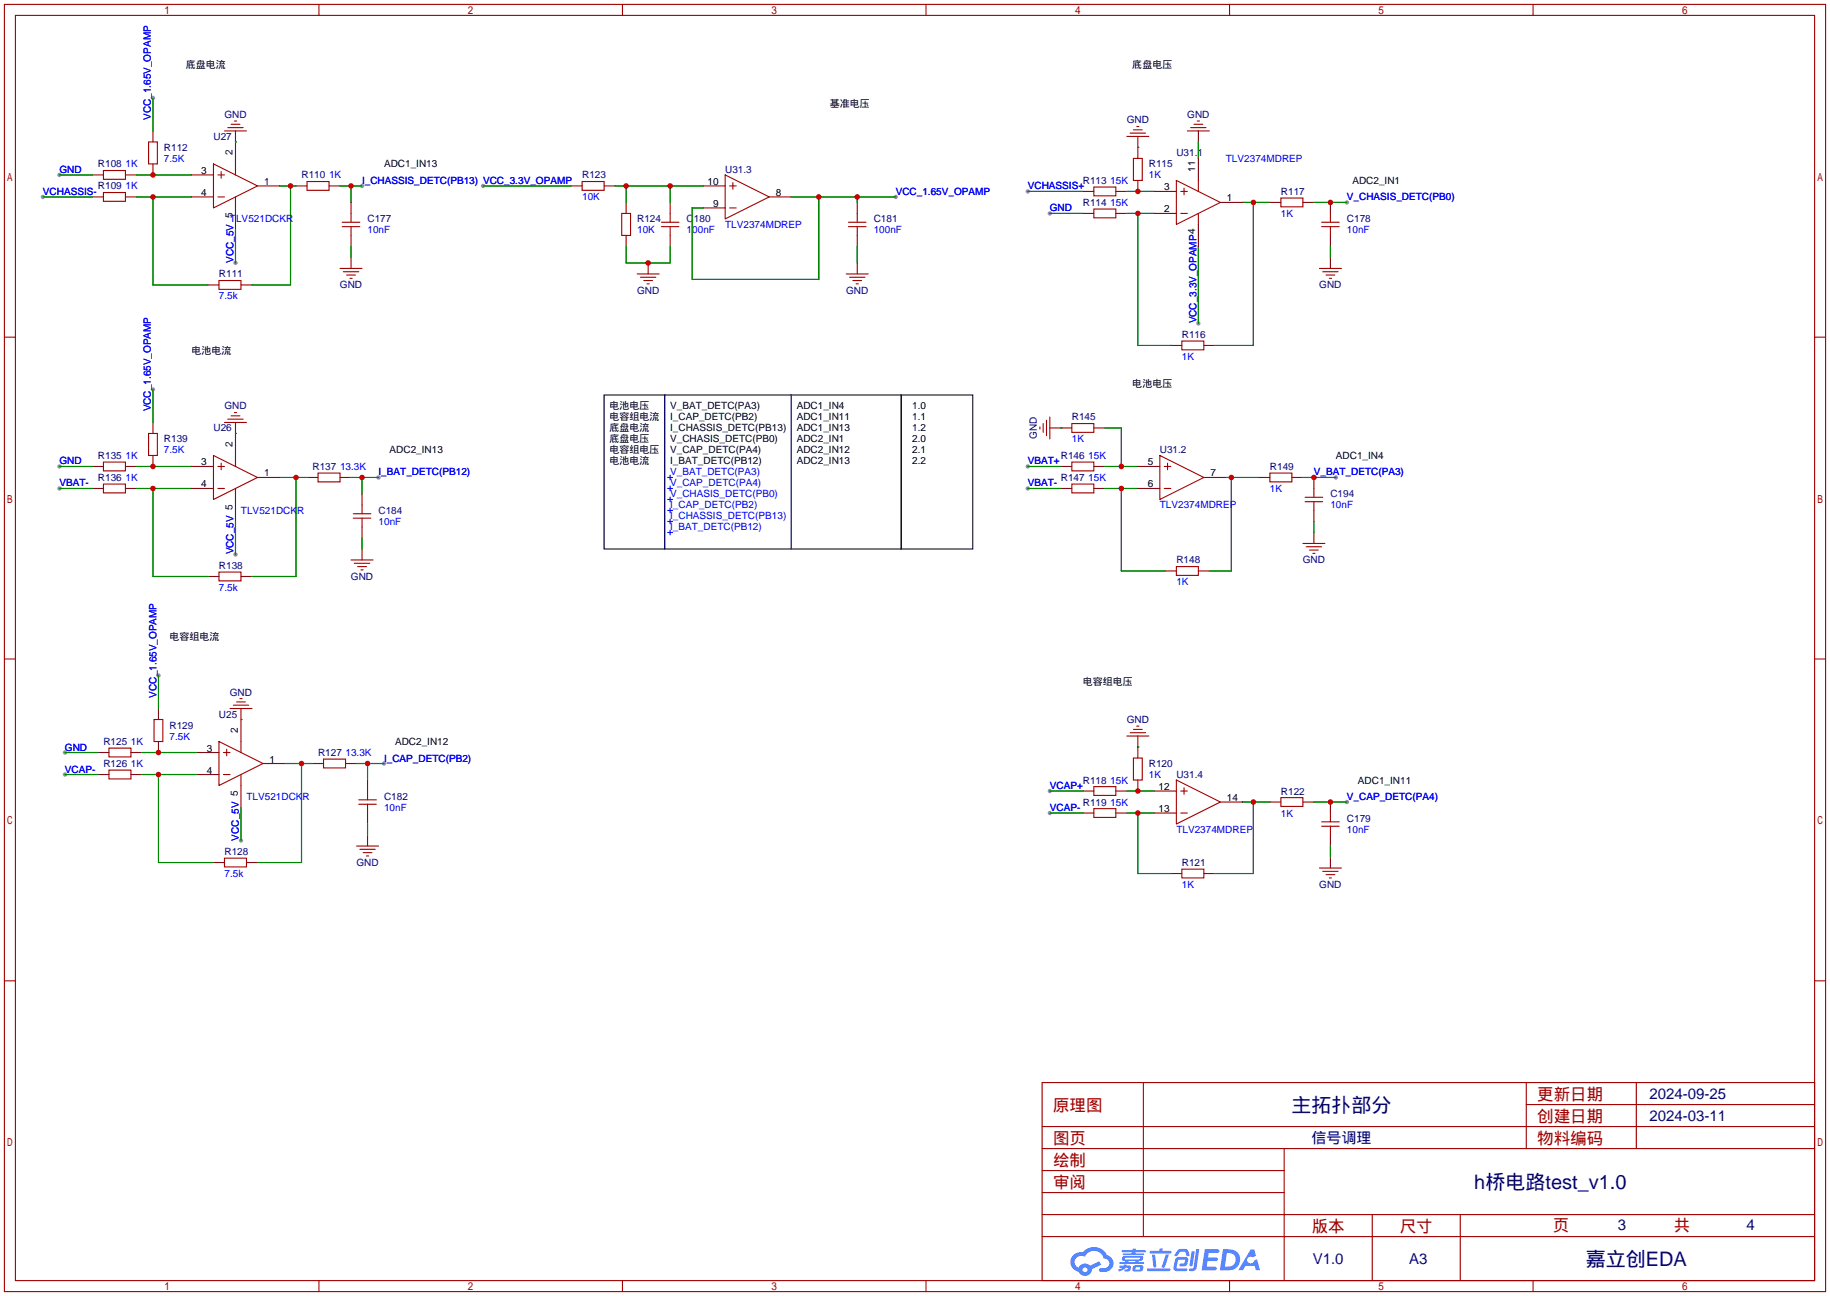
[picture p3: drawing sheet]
<svg xmlns="http://www.w3.org/2000/svg" width="422mm" height="299mm" viewBox="0 0 422 299" stroke-linecap="round" stroke-linejoin="round" font-family="sans-serif">
<g fill="#999">
<circle cx="83.6" cy="42.9" r=".51"/>
<circle cx="35.3" cy="22.6" r=".51"/>
<circle cx="310.9" cy="46.7" r=".51"/>
<circle cx="310.9" cy="185.2" r=".51"/>
<circle cx="111.5" cy="42.9" r=".51"/>
<circle cx="88.6" cy="176.3" r=".51"/>
<circle cx="36.6" cy="156" r=".51"/>
<circle cx="87.4" cy="110.2" r=".51"/>
<circle cx="35.3" cy="89.9" r=".51"/>
<circle cx="13.7" cy="40.4" r=".51"/>
<circle cx="9.9" cy="45.5" r=".51"/>
<circle cx="237.2" cy="107.7" r=".51"/>
<circle cx="237.2" cy="112.8" r=".51"/>
<circle cx="308.4" cy="110.2" r=".51"/>
<circle cx="54.4" cy="60.7" r=".51"/>
<circle cx="54.4" cy="128" r=".51"/>
<circle cx="55.6" cy="194.1" r=".51"/>
<circle cx="206.8" cy="45.5" r=".51"/>
<circle cx="242.3" cy="182.6" r=".51"/>
<circle cx="242.3" cy="187.7" r=".51"/>
<circle cx="237.2" cy="44.2" r=".51"/>
<circle cx="242.3" cy="49.3" r=".51"/>
<circle cx="15" cy="173.7" r=".51"/>
<circle cx="15" cy="178.8" r=".51"/>
<circle cx="13.7" cy="107.7" r=".51"/>
<circle cx="13.7" cy="112.8" r=".51"/>
<circle cx="276.6" cy="74.7" r=".51"/>
</g>
<g fill="none" stroke="#a10000" stroke-width=".25">
<path d="M1 1h420.4v297.2h-420.4zM3.6 3.6h415.2v292.1h-415.2zM73.6 1v2.6M143.7 1v2.6M213.7 1v2.6M283.8 1v2.6M353.9 1v2.6M1 77.9h2.6M418.8 77.9h2.6M1 152.1h2.6M418.8 152.1h2.6M1 226.4h2.6"/>
<path d="M418.8 226.4h2.6M240.5 249.9h178.3v45.8h-178.3zM263.9 249.9v35.6M352.3 249.9v15.3M352.3 255h66.5M377.7 249.9v15.3M240.5 270.3h55.9M240.5 265.2h178.3M240.5 275.3h55.9M240.5 260.1h178.3M296.4 265.2v30.5M73.6 295.7v2.5"/>
<path d="M143.7 295.7v2.5M213.7 295.7v2.5M240.5 285.5h178.3M240.5 280.4h178.3M283.8 295.7v2.5M316.7 280.4v15.3M337.1 280.4v15.3M353.9 295.7v2.5"/>
</g>
<g fill="#5487ff">
<path d="M278.1 288.4h2.7a.48 .48 0 0 1 .7 .4 .48 .48 0 0 1-.7 .5h-1.8l-.2 1h1.9a.43 .43 0 0 1 .4 .5 .43 .43 0 0 1-.5 .4h-1.9l-.2 1.2h1.7a.45 .45 0 0 1 .6 .2 .45 .45 0 0 1-.2 .6l-3.2 .1z"/>
<path d="M288.7 288.5h.8l.4 1.4-.7 .4a.84 .84 0 0 0-1.2 .2 .84 .84 0 0 0 .3 1.2 .84 .84 0 0 0 1.1-.4l.1-.3 .6-.3 .7 2.5h-.9l-.3-1h-2.1l-.6 1h-1.1z"/>
<path d="M275.1 288.9h.7l-.5 3.2a.36 .36 0 0 1-.4 .3 .36 .36 0 0 1-.3-.4z"/>
<path d="M276.1 288.4h.7l-.6 4.3a1.13 1.13 0 0 1-1.8 .6l.2-.4 .7-.1 .2-.2z"/>
<path d="M271.8 288.7l.6-.3 1-.1a.77 .77 0 0 1 .9 .6l.3 .9-.2 .2h-.5l-.3-.9-.2-.1h-1l-.7 1h-.6z"/>
<path d="M271.4 290.5l.5-.3h1.7a.81 .81 0 0 1 .7 .5 .81 .81 0 0 1-.2 .9 .81 .81 0 0 1-.9 .8h-.7a.32 .32 0 0 1-.3-.4 .32 .32 0 0 1 .4-.3h.7l.3-.9-1.7 .1-.3 1.9h2.2a.32 .32 0 0 1 .3 .4 .32 .32 0 0 1-.4 .3h-2.3l-.4-.4-.1-.5z"/>
<path d="M264.8 292.8h5a.33 .33 0 0 1 .4 .4 .33 .33 0 0 1-.4 .3h-4.9l-.1-.2z"/>
<path d="M269.1 289.6h.7l-.6 2.1a.98 .98 0 0 1-.8 1l-.3-.3z"/>
<path d="M265.9 289.7h.7l.3 2.6a.34 .34 0 0 1-.3 .3 .34 .34 0 0 1-.4-.2z"/>
<path d="M265.4 288.8h2.2l.2-.6h.6l-.1 .6h1.8a.32 .32 0 0 1 .3 .3 .32 .32 0 0 1-.4 .3h-4.5l-.1-.1z"/>
<path d="M258.4 292.2h.9l.1-.2h.7l-.1 .2h.9l.1 .2-.1 .9-1.3 .2v-.4h.6l.1-.4a.68 .68 0 0 0-.9 .4l-1.1 .5-.2-.5 1-.4h-.8z"/>
<path d="M259 288.6h2.4l.1-.3h.7l-.1 .3h2.2l.3 .3-.3 .2h-2.2l-.1 .3h1.8l.2 .2-.2 .2h-4.5l-.1-.4h2l.1-.3h-2.3l-.1-.1z"/>
<path d="M282.3 288.4l-.7 4.9h1.6a2.5 2.5 0 0 0 3.1-2.5 2.5 2.5 0 0 0-3.1-2.4zM283.2 289.3a1.65 1.65 0 0 1 2 1.7 1.65 1.65 0 0 1-2.2 1.4h-.3z"/>
<path d="M259.1 290.2l-.1 .7 .6 .2 .1 .3h-1.3l.1 .4h5.4l.2-.2-.2-.2h-1.2l.2-.3a.7 .7 0 0 0 .8-.2 .7 .7 0 0 0 0-.9h-4.1zM259.7 290.4l3.5 .1-.2 .3h-3.2zM260.4 291.1h1.7l-.2 .3h-1.4z"/>
<path d="M261.6 292.3a1.05 1.05 0 0 0-.1 1.2 2.91 2.91 0 0 0 2.2-.2 .98 .98 0 0 0 0-1.1l-1.6-.1zM262.2 292.6h.8l.1 .3-.2 .2h-.8z"/>
<path d="M247.8 289.7a2.23 2.23 0 0 0-.6 2.3 2.23 2.23 0 0 0 1.8 1.6 1.58 1.58 0 0 0 1.7 1 1.58 1.58 0 0 0 1.3-1.6l2.2-1-.5-.8-2.1 1a1.65 1.65 0 0 0-2.6 .5 1.47 1.47 0 0 1-.8-2.1 1.47 1.47 0 0 1 2.2-.4 2.3 2.3 0 0 1 2.3-1.4 2.3 2.3 0 0 1 2.1 1.8 1.12 1.12 0 0 1 1.3 1 1.12 1.12 0 0 1-1.2 1.2h-.7a.45 .45 0 0 0-.5 .3 .45 .45 0 0 0 .4 .6 2.21 2.21 0 0 0 2.2-.6 2.21 2.21 0 0 0 .5-2.3 2.13 2.13 0 0 0-1.3-1 3.3 3.3 0 0 0-5.5-.7l-1.2 .1zM249.9 293.2a.57 .57 0 0 1 1.1 0 .57 .57 0 0 1-1.1 0z"/>
</g>
<g fill="none" stroke="#a10000" stroke-width=".25">
<path d="M23.9 39.4h5.1v2h-5.1zM34.3 32.8h2v5h-2zM49.3 37.8l10.1 5.1-10.1 5.1zM51.1 39.6v1.5M51.8 30.2h5.1M52.6 29.5h3.5M53.3 28.7h2.1M54.1 27.9h.5M54.4 37.8v2.6M260.1 31.5h5.1M260.9 30.7h3.5M261.6 36.6h2.1v5.1h-2.1z"/>
<path d="M261.6 30h2.1M262.4 29.2h.5M274.1 30.2h5M274.8 29.5h3.6M275.6 28.7h2M276.4 27.9h.5M23.9 44.5h5.1v2h-5.1zM50.3 45.5h1.5M50.3 40.4h1.5M54.4 45.5v2.5M70.9 41.9h5v2h-5zM79 52.3h4.1"/>
<path d="M79 51.3h4.1M81 49.3v2M81 52.3v2.1M134.4 41.9h5v2h-5zM143.5 49.3h2v5.1h-2zM152.7 52.3h4M152.7 51.3h4M154.7 49.3v2M154.7 52.3v2.1M167.4 40.4l10.1 5.1-10.1 5zM168.4 48h1.5M168.4 42.9h1.5"/>
<path d="M169.2 42.2v1.5M195.8 52.3h4.1M195.8 51.3h4.1M197.9 49.3v2M197.9 52.3v2.1M252.5 43.2h5.1v2h-5.1zM252.5 48.3h5.1v2h-5.1zM271.5 41.7l10.2 5-10.2 5.1zM272.5 49.3h1.6M272.5 44.2h1.6M273.3 43.4v1.6M276.6 41.7v2.5"/>
<path d="M276.6 49.3v2.5M295.7 45.7h5v2.1h-5zM305.1 52.3h4M305.1 51.3h4M307.1 49.3v2M307.1 52.3v2.1M50.5 64.8h5.1v2h-5.1zM78.5 62h5.1M79.2 62.7h3.6M80 63.5h2M80.8 64.3h.5M147.1 63.2h5"/>
<path d="M147.8 64h3.6M148.6 64.8h2M149.4 65.5h.5M195.3 63.2h5.1M196.1 64h3.5M196.8 64.8h2.1M197.6 65.5h.5M272.8 78.7h5.1v2.1h-5.1zM304.5 62h5.1M305.3 62.7h3.6M306.1 63.5h2M306.8 64.3h.5"/>
<path d="M51.8 97.5h5.1M52.6 96.8h3.5M53.3 96h2.1M54.1 95.2h.5M240 98.6v.5M240.8 97.8v2M241.6 97v3.6M242.3 96.3v5M247.4 97.8h5.1v2h-5.1zM23.9 106.7h5.1v2h-5.1zM23.9 111.8h5.1v2h-5.1zM34.3 100.1h2v5.1h-2z"/>
<path d="M49.3 105.2l10.1 5-10.1 5.1zM50.3 112.8h1.5M50.3 107.7h1.5M51.1 106.9v1.6M54.4 105.2v2.5M54.4 112.8v2.5M73.4 109.2h5.1v2.1h-5.1zM81.5 119.6h4.1M81.5 118.6h4.1M83.6 116.6v2M83.6 119.6v2.1M247.4 106.7h5.1v2h-5.1z"/>
<path d="M247.4 111.8h5.1v2h-5.1zM267.7 105.2l10.2 5-10.2 5.1zM268.7 112.8h1.6M268.7 107.7h1.6M269.5 106.9v1.6M293.1 109.2h5.1v2.1h-5.1zM301.2 115.8h4.1M301.2 114.8h4.1M303.3 112.8v2M303.3 115.8v2.1M50.5 132.1h5.1v2h-5.1zM81 129.3h5.1"/>
<path d="M81.8 130h3.5M82.5 130.8h2.1M83.3 131.6h.5M271.5 130.8h5.1v2h-5.1zM300.7 125.5h5.1M301.5 126.2h3.6M302.3 127h2M303 127.8h.5M25.1 172.7h5.1v2.1h-5.1zM25.1 177.8h5.1v2h-5.1zM35.6 166.1h2v5.1h-2zM50.5 171.2l10.2 5.1-10.2 5.1z"/>
<path d="M51.6 178.8h1.5M51.6 173.7h1.5M52.3 173v1.5M53.1 163.6h5.1M53.8 162.8h3.6M54.6 162.1h2M55.4 161.3h.5M55.6 171.2v2.5M55.6 178.8v2.6M74.7 175.3h5.1v2h-5.1zM260.1 169.9h5.1M260.9 169.2h3.5"/>
<path d="M261.6 175h2.1v5.1h-2.1zM261.6 168.4h2.1M262.4 167.6h.5M51.8 198.1h5.1v2.1h-5.1zM82.3 195.3h5.1M82.8 185.7h4.1M82.8 184.7h4.1M83.1 196.1h3.5M83.8 196.8h2.1M84.6 197.6h.5M84.8 182.6v2.1M84.8 185.7v2"/>
<path d="M252.5 181.6h5.1v2h-5.1zM252.5 186.7h5.1v2h-5.1zM271.5 180.1l10.2 5.1-10.2 5zM272.5 187.7h1.6M272.5 182.6h1.6M273.3 181.9v1.5M295.7 184.1h5v2.1h-5zM305.1 190.8h4M305.1 189.7h4M307.1 187.7v2M307.1 190.8v2M272.8 200.7h5.1v2h-5.1z"/>
<path d="M304.5 200.4h5.1M305.3 201.2h3.6M306.1 201.9h2M306.8 202.7h.5"/>
</g>
<g fill="none" stroke="#870000" stroke-width=".25">
<path d="M35.3 30.2v2.6M35.3 37.8v2.6M54.4 30.2v7.6M262.6 31.5v5.1M276.6 30.2v2.6M276.6 36.6v5.1M21.3 40.4h2.6M21.3 45.5h2.6M29 40.4h2.5M29 45.5h2.5M44.2 40.4h5.1M44.2 45.5h5.1"/>
<path d="M54.4 48v5.1M59.4 42.9h5.1M68.3 42.9h2.6M75.9 42.9h2.6M81 46.7v2.6M81 54.4v2.5M81 59.4v2.6M131.8 42.9h2.6M139.4 42.9h2.6M144.5 46.7v2.6M144.5 54.4v2.5M154.7 46.7v2.6"/>
<path d="M154.7 54.4v2.5M162.3 42.9h5.1M162.3 48h5.1M177.5 45.5h5.1M197.9 46.7v2.6M197.9 54.4v2.5M249.9 44.2h2.6M249.9 49.3h2.6M257.6 44.2h2.5M257.6 49.3h2.5M262.6 41.7v2.5M266.4 44.2h5.1"/>
<path d="M266.4 49.3h5.1M276.6 51.8v5.1M281.7 46.7h5.1M293.1 46.7h2.6M300.7 46.7h2.6M307.1 46.7v2.6M307.1 54.4v2.5M307.1 59.4v2.6M48 65.8h2.5M55.6 65.8h2.6M149.6 60.7v2.5M197.9 60.7v2.5"/>
<path d="M270.3 79.8h2.5M277.9 79.8h2.5M35.3 97.5v2.6M54.4 97.5v7.7M242.3 98.8h5.1M252.5 98.8h2.5M21.3 107.7h2.6M21.3 112.8h2.6M29 107.7h2.5M29 112.8h2.5M35.3 105.2v2.5M44.2 107.7h5.1"/>
<path d="M44.2 112.8h5.1M54.4 115.3v5.1M59.4 110.2h5.1M70.9 110.2h2.5M78.5 110.2h2.5M83.6 114v2.6M244.9 107.7h2.5M244.9 112.8h2.5M252.5 107.7h2.5M252.5 112.8h2.5M262.6 107.7h5.1M262.6 112.8h5.1"/>
<path d="M277.9 110.2h5.1M290.6 110.2h2.5M298.2 110.2h2.5M303.3 110.2v2.6M303.3 117.9v2.5M48 133.1h2.5M55.6 133.1h2.6M83.6 121.7v2.5M83.6 126.7v2.6M269 131.8h2.5M276.6 131.8h2.5M303.3 122.9v2.6"/>
<path d="M22.6 173.7h2.5M22.6 178.8h2.5M30.2 173.7h2.6M30.2 178.8h2.6M36.6 163.6v2.5M36.6 171.2v2.5M45.5 173.7h5M45.5 178.8h5M55.6 163.6v7.6M60.7 176.3h5.1M72.1 176.3h2.6M79.8 176.3h2.5"/>
<path d="M262.6 169.9v5.1M49.3 199.1h2.5M55.6 181.4v5M56.9 199.1h2.5M84.8 180.1v2.5M84.8 187.7v2.5M84.8 192.8v2.5M249.9 182.6h2.6M249.9 187.7h2.6M257.6 182.6h2.5M257.6 187.7h2.5M262.6 180.1v2.5"/>
<path d="M266.4 182.6h5.1M266.4 187.7h5.1M281.7 185.2h5.1M293.1 185.2h2.6M300.7 185.2h2.6M307.1 185.2v2.5M307.1 192.8v2.5M307.1 197.9v2.5M270.3 201.7h2.5M277.9 201.7h2.5"/>
</g>
<g fill="none" stroke="#008700" stroke-width=".25">
<path d="M35.3 22.6v7.6M54.4 32.8h.1M262.6 34h.1M276.6 32.8v3.8M9.9 45.5h11.4M13.7 40.4h7.6M31.5 40.4h12.7M31.5 45.5h12.7M35.3 45.5v20.3h12.7M54.4 53.1v7.6M64.5 42.9h3.8M67.1 42.9v22.9h-8.9"/>
<path d="M78.5 42.9h5.1M81 42.9v3.8M81 56.9v2.5M111.5 42.9h20.3M142 42.9h20.3M144.5 56.9v3.8h10.2v-3.8M144.5 42.9v3.8M154.7 42.9v3.8M182.6 45.5h24.2M189 45.5v19h-29.2v-16.5h2.5M197.9 45.5v1.2M197.9 56.9v3.8"/>
<path d="M237.2 44.2h12.7M242.3 49.3h7.6M260.1 49.3h6.3M260.1 44.2h6.3M262.6 49.3v30.5h7.7M276.6 56.9v17.8M286.8 46.7h6.3M289.3 46.7v33.1h-8.9M303.3 46.7h7.6M307.1 56.9v2.5M35.3 89.9v7.6M244.9 98.8h.1"/>
<path d="M255 98.8h3.8v8.9M13.7 107.7h7.6M13.7 112.8h7.6M31.5 107.7h12.7M31.5 112.8h12.7M35.3 112.8v20.3h12.7M54.4 100.1h.1M64.5 110.2h6.4M68.3 110.2v22.9h-10.1M81 110.2h6.4M83.6 110.2v3.8M237.2 107.7h7.7"/>
<path d="M237.2 112.8h7.7M255 107.7h7.6M255 112.8h7.6M258.8 112.8v19h10.2M283 110.2h7.6M284.2 110.2v21.6h-5.1M300.7 110.2h7.7M54.4 120.4v7.6M83.6 124.2v2.5M303.3 120.4v2.5M36.6 156v7.6M15 173.7h7.6"/>
<path d="M15 178.8h7.6M32.8 173.7h12.7M32.8 178.8h12.7M36.6 178.8v20.3h12.7M55.6 166.1h.1M65.8 176.3h6.3M69.6 176.3v22.8h-10.2M82.3 176.3h6.3M84.8 176.3v3.8M262.6 172.5h.1M55.6 186.4v7.7M84.8 190.2v2.6"/>
<path d="M242.3 182.6h7.6M242.3 187.7h7.6M260.1 182.6h6.3M260.1 187.7h6.3M262.6 187.7v14h7.7M286.8 185.2h6.3M289.3 185.2v16.5h-8.9M303.3 185.2h7.6M307.1 195.3v2.6"/>
</g>
<path d="M139.4 91.2h14v35.5h-14zM153.4 91.2h54.6v35.5h-54.6zM182.6 91.2v35.5M208 91.2h16.5v35.5h-16.5z" fill="none" stroke="#000" stroke-width=".25"/>
<path d="M154.2 117.9h1M154.2 115.3h1M154.2 112.8h1M154.2 110.2h1M154.7 109.7v1M154.7 112.3v1M154.7 114.8v1M154.7 117.3v1.1M154.7 119.9v1M154.2 122.9h1M154.2 120.4h1M154.7 122.4v1" fill="none" stroke="#00f" stroke-width=".25"/>
<g fill="#c00">
<circle cx="35.3" cy="40.4" r=".63"/>
<circle cx="81" cy="42.9" r=".63"/>
<circle cx="35.3" cy="45.5" r=".63"/>
<circle cx="67.1" cy="42.9" r=".63"/>
<circle cx="262.6" cy="49.3" r=".63"/>
<circle cx="289.3" cy="46.7" r=".63"/>
<circle cx="307.1" cy="46.7" r=".63"/>
<circle cx="262.6" cy="182.6" r=".63"/>
<circle cx="262.6" cy="187.7" r=".63"/>
<circle cx="289.3" cy="185.2" r=".63"/>
<circle cx="307.1" cy="185.2" r=".63"/>
<circle cx="149.6" cy="60.7" r=".63"/>
<circle cx="36.6" cy="173.7" r=".63"/>
<circle cx="84.8" cy="176.3" r=".63"/>
<circle cx="36.6" cy="178.8" r=".63"/>
<circle cx="69.6" cy="176.3" r=".63"/>
<circle cx="35.3" cy="107.7" r=".63"/>
<circle cx="83.6" cy="110.2" r=".63"/>
<circle cx="35.3" cy="112.8" r=".63"/>
<circle cx="68.3" cy="110.2" r=".63"/>
<circle cx="258.8" cy="107.7" r=".63"/>
<circle cx="258.8" cy="112.8" r=".63"/>
<circle cx="284.2" cy="110.2" r=".63"/>
<circle cx="303.3" cy="110.2" r=".63"/>
<circle cx="197.9" cy="45.5" r=".63"/>
<circle cx="189" cy="45.5" r=".63"/>
<circle cx="262.6" cy="44.2" r=".63"/>
<circle cx="154.7" cy="42.9" r=".63"/>
<circle cx="144.5" cy="42.9" r=".63"/>
</g>
<g font-size="4.6" fill="#000080">
<text x="298.1" y="256.6">主拓扑部分</text>
<text x="340.3" y="274.4">h桥电路test_v1.0</text>
<text x="366" y="292.2">嘉立创EDA</text>
</g>
<g font-size="3.8" fill="#a00000">
<text x="243.1" y="256.5">原理图</text>
<text x="354.8" y="254">更新日期</text>
<text x="354.8" y="259.1">创建日期</text>
<text x="243.1" y="269.2">绘制</text>
<text x="243.1" y="264.2">图页</text>
<text x="354.8" y="264.2">物料编码</text>
<text x="243.1" y="274.3">审阅</text>
<text x="302.8" y="284.5">版本</text>
<text x="323.1" y="284.5">尺寸</text>
<text x="358.4" y="284.2">页</text>
<text x="386.3" y="284.2">共</text>
</g>
<g font-size="3.5" fill="#000080">
<text x="380.7" y="253.7">2024-09-25</text>
<text x="302.7" y="263.8">信号调理</text>
<text x="380.7" y="258.8">2024-03-11</text>
<text x="373.4" y="283.9">3</text>
<text x="403.2" y="283.9">4</text>
<text x="303" y="291.8">V1.0</text>
<text x="325.3" y="291.8">A3</text>
</g>
<g font-size="2.3">
<text x="42.9" y="15.8">底盘电流</text>
<text x="261.4" y="15.8">底盘电压</text>
<text x="191.5" y="24.7">基准电压</text>
<text x="53.6" y="35.8" transform="rotate(-90 53.6 35.8)">2</text>
<text x="46.5" y="40.2">3</text>
<text x="88.6" y="38.7">ADC1_IN13</text>
<text x="275.9" y="39.6" transform="rotate(-90 275.9 39.6)">11</text>
<text x="46.5" y="45.2">4</text>
<text x="61" y="42.7">1</text>
<text x="163.3" y="42.7">10</text>
<text x="164.6" y="47.8">9</text>
<text x="179.1" y="45.2">8</text>
<text x="268.7" y="44">3</text>
<text x="283.2" y="46.5">1</text>
<text x="312.2" y="42.5">ADC2_IN1</text>
<text x="268.7" y="49">2</text>
<text x="44.2" y="81.8">电池电流</text>
<text x="261.4" y="89.5">电池电压</text>
<text x="140.7" y="94.5">电池电压</text>
<text x="154.7" y="94.5">V_BAT_DETC(PA3)</text>
<text x="183.9" y="94.5">ADC1_IN4</text>
<text x="210.6" y="94.5">1.0</text>
<text x="140.7" y="99.6">底盘电流</text>
<text x="140.7" y="97.1">电容组电流</text>
<text x="154.7" y="99.6">I_CHASSIS_DETC(PB13)</text>
<text x="154.7" y="97.1">I_CAP_DETC(PB2)</text>
<text x="183.9" y="99.6">ADC1_IN13</text>
<text x="183.9" y="97.1">ADC1_IN11</text>
<text x="210.6" y="97.1">1.1</text>
<text x="210.6" y="99.6">1.2</text>
<text x="46.5" y="107.5">3</text>
<text x="53.6" y="103.1" transform="rotate(-90 53.6 103.1)">2</text>
<text x="89.9" y="104.7">ADC2_IN13</text>
<text x="140.7" y="107.2">电池电流</text>
<text x="140.7" y="102.2">底盘电压</text>
<text x="140.7" y="104.7">电容组电压</text>
<text x="154.7" y="107.2">I_BAT_DETC(PB12)</text>
<text x="154.7" y="102.2">V_CHASIS_DETC(PB0)</text>
<text x="154.7" y="104.7">V_CAP_DETC(PA4)</text>
<text x="183.9" y="107.2">ADC2_IN13</text>
<text x="183.9" y="104.7">ADC2_IN12</text>
<text x="183.9" y="102.2">ADC2_IN1</text>
<text x="210.6" y="104.7">2.1</text>
<text x="210.6" y="107.2">2.2</text>
<text x="210.6" y="102.2">2.0</text>
<text x="264.9" y="107.5">5</text>
<text x="308.4" y="106">ADC1_IN4</text>
<text x="46.5" y="112.5">4</text>
<text x="61" y="110">1</text>
<text x="264.9" y="112.5">6</text>
<text x="279.4" y="110">7</text>
<text x="39.1" y="147.9">电容组电流</text>
<text x="249.9" y="158">电容组电压</text>
<text x="47.7" y="173.5">3</text>
<text x="54.9" y="169.2" transform="rotate(-90 54.9 169.2)">2</text>
<text x="91.2" y="172">ADC2_IN12</text>
<text x="47.7" y="178.6">4</text>
<text x="62.2" y="176">1</text>
<text x="267.4" y="182.4">12</text>
<text x="283.2" y="184.9">14</text>
<text x="313.4" y="180.9">ADC1_IN11</text>
<text x="267.4" y="187.5">13</text>
</g>
<g font-size="2.3" fill="#00f">
<text x="34.8" y="27.7" transform="rotate(-90 34.8 27.7)">VCC_1.65V_OPAMP</text>
<text x="13.7" y="39.9">GND</text>
<text x="29" y="38.7">1K</text>
<text x="37.8" y="37.4">7.5K</text>
<text x="75.9" y="41.2">1K</text>
<text x="265.2" y="41.2">1K</text>
<text x="283" y="37.4">TLV2374MDREP</text>
<text x="9.9" y="45">VCHASSIS-</text>
<text x="29" y="43.7">1K</text>
<text x="83.6" y="42.5">I_CHASSIS_DETC(PB13) VCC_3.3V_OPAMP</text>
<text x="134.4" y="46.3">10K</text>
<text x="206.8" y="45">VCC_1.65V_OPAMP</text>
<text x="237.2" y="43.7">VCHASSIS+</text>
<text x="256.3" y="42.5">15K</text>
<text x="256.3" y="47.5">15K</text>
<text x="310.9" y="46.3">V_CHASIS_DETC(PB0)</text>
<text x="53.1" y="51.4">TLV521DCKR</text>
<text x="84.8" y="53.9">10nF</text>
<text x="147.1" y="53.9">10K</text>
<text x="158.5" y="53.9">100nF</text>
<text x="167.4" y="52.6">TLV2374MDREP</text>
<text x="201.7" y="53.9">100nF</text>
<text x="242.3" y="48.8">GND</text>
<text x="295.7" y="50.1">1K</text>
<text x="310.9" y="53.9">10nF</text>
<text x="53.9" y="60.7" transform="rotate(-90 53.9 60.7)">VCC_5V 5</text>
<text x="50.5" y="69.1">7.5k</text>
<text x="276.1" y="74.7" transform="rotate(-90 276.1 74.7)">VCC_3.3V_OPAMP4</text>
<text x="272.8" y="83.1">1K</text>
<text x="34.8" y="95" transform="rotate(-90 34.8 95)">VCC_1.65V_OPAMP</text>
<text x="13.7" y="107.2">GND</text>
<text x="29" y="106">1K</text>
<text x="37.8" y="104.7">7.5K</text>
<text x="237.2" y="107.2">VBAT+</text>
<text x="247.4" y="102.2">1K</text>
<text x="251.2" y="106">15K</text>
<text x="13.7" y="112.3">VBAT-</text>
<text x="29" y="111">1K</text>
<text x="78.5" y="108.5">13.3K</text>
<text x="87.4" y="109.8">I_BAT_DETC(PB12)</text>
<text x="154.7" y="112.3">V_CAP_DETC(PA4)</text>
<text x="154.7" y="109.8">V_BAT_DETC(PA3)</text>
<text x="237.2" y="112.3">VBAT-</text>
<text x="251.2" y="111">15K</text>
<text x="293.1" y="113.6">1K</text>
<text x="303.3" y="109.8">V_BAT_DETC(PA3)</text>
<text x="55.6" y="118.7">TLV521DCKR</text>
<text x="154.7" y="119.9">I_CHASSIS_DETC(PB13)</text>
<text x="154.7" y="117.4">I_CAP_DETC(PB2)</text>
<text x="154.7" y="114.9">V_CHASIS_DETC(PB0)</text>
<text x="267.7" y="117.4">TLV2374MDREP</text>
<text x="307.1" y="117.4">10nF</text>
<text x="87.4" y="121.2">10nF</text>
<text x="154.7" y="122.5">I_BAT_DETC(PB12)</text>
<text x="53.9" y="128" transform="rotate(-90 53.9 128)">VCC_5V 5</text>
<text x="50.5" y="136.4">7.5k</text>
<text x="271.5" y="135.2">1K</text>
<text x="36.1" y="161" transform="rotate(-90 36.1 161)">VCC_1.65V_OPAMP</text>
<text x="15" y="173.3">GND</text>
<text x="30.2" y="172">1K</text>
<text x="39.1" y="170.7">7.5K</text>
<text x="15" y="178.4">VCAP-</text>
<text x="30.2" y="177.1">1K</text>
<text x="79.8" y="174.5">13.3K</text>
<text x="88.6" y="175.8">I_CAP_DETC(PB2)</text>
<text x="265.2" y="179.6">1K</text>
<text x="56.9" y="184.7">TLV521DCKR</text>
<text x="242.3" y="182.2">VCAP+</text>
<text x="256.3" y="180.9">15K</text>
<text x="256.3" y="186">15K</text>
<text x="310.9" y="184.7">V_CAP_DETC(PA4)</text>
<text x="88.6" y="187.2">10nF</text>
<text x="242.3" y="187.2">VCAP-</text>
<text x="295.7" y="188.5">1K</text>
<text x="55.2" y="194.1" transform="rotate(-90 55.2 194.1)">VCC_5V 5</text>
<text x="271.5" y="192.3">TLV2374MDREP</text>
<text x="310.9" y="192.3">10nF</text>
<text x="51.8" y="202.5">7.5k</text>
<text x="272.8" y="205">1K</text>
</g>
<g font-size="2.3" fill="#000080">
<text x="51.8" y="27.2">GND</text>
<text x="260.1" y="28.5">GND</text>
<text x="274" y="27.2">GND</text>
<text x="37.8" y="34.8">R112</text>
<text x="49.3" y="32.3">U27</text>
<text x="22.6" y="38.7">R108</text>
<text x="69.6" y="41.2">R110</text>
<text x="134.4" y="41.2">R123</text>
<text x="167.4" y="39.9">U31.3</text>
<text x="265.2" y="38.7">R115</text>
<text x="271.5" y="36.1">U31.1</text>
<text x="22.6" y="43.7">R109</text>
<text x="249.9" y="42.5">R113</text>
<text x="249.9" y="47.5">R114</text>
<text x="295.7" y="45">R117</text>
<text x="84.8" y="51.4">C177</text>
<text x="147.1" y="51.4">R124</text>
<text x="158.5" y="51.4">C180</text>
<text x="201.7" y="51.4">C181</text>
<text x="310.9" y="51.4">C178</text>
<text x="50.5" y="64.1">R111</text>
<text x="78.5" y="66.6">GND</text>
<text x="147" y="67.9">GND</text>
<text x="195.3" y="67.9">GND</text>
<text x="304.5" y="66.6">GND</text>
<text x="272.8" y="78">R116</text>
<text x="51.8" y="94.5">GND</text>
<text x="49.3" y="99.6">U26</text>
<text x="239.3" y="101.4" transform="rotate(-90 239.3 101.4)">GND</text>
<text x="247.4" y="97.1">R145</text>
<text x="22.6" y="106">R135</text>
<text x="37.8" y="102.2">R139</text>
<text x="244.9" y="106">R146</text>
<text x="267.7" y="104.7">U31.2</text>
<text x="22.6" y="111">R136</text>
<text x="72.1" y="108.5">R137</text>
<text x="244.9" y="111">R147</text>
<text x="293.1" y="108.5">R149</text>
<text x="87.4" y="118.7">C184</text>
<text x="307.1" y="114.9">C194</text>
<text x="50.5" y="131.4">R138</text>
<text x="271.5" y="130.1">R148</text>
<text x="300.7" y="130.1">GND</text>
<text x="81" y="133.9">GND</text>
<text x="53.1" y="160.6">GND</text>
<text x="50.5" y="165.7">U25</text>
<text x="260.1" y="166.9">GND</text>
<text x="23.9" y="172">R125</text>
<text x="39.1" y="168.2">R129</text>
<text x="23.9" y="177.1">R126</text>
<text x="73.4" y="174.5">R127</text>
<text x="265.2" y="177.1">R120</text>
<text x="271.5" y="179.6">U31.4</text>
<text x="88.6" y="184.7">C182</text>
<text x="249.9" y="180.9">R118</text>
<text x="249.9" y="186">R119</text>
<text x="295.7" y="183.4">R122</text>
<text x="310.9" y="189.8">C179</text>
<text x="51.8" y="197.4">R128</text>
<text x="82.3" y="199.9">GND</text>
<text x="272.8" y="199.9">R121</text>
<text x="304.5" y="205">GND</text>
</g>
</svg>
